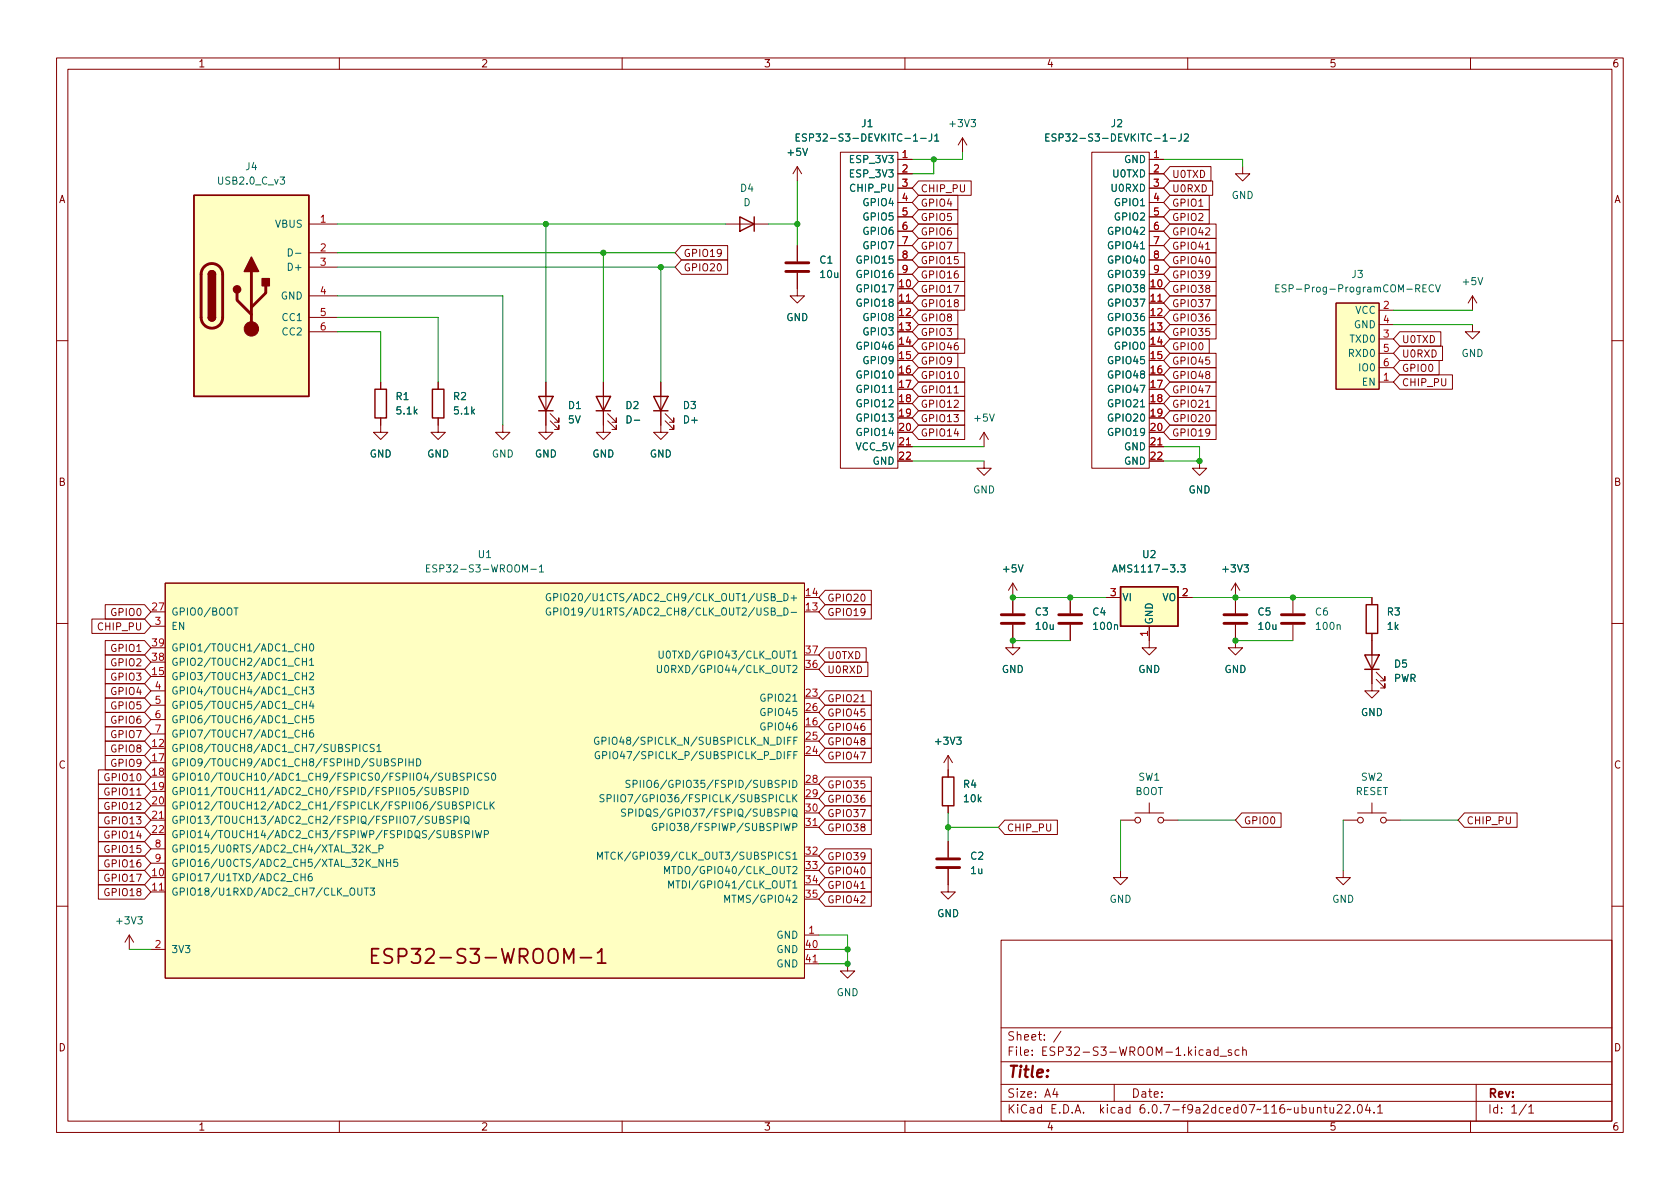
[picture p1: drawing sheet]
<svg xmlns="http://www.w3.org/2000/svg" width="297mm" height="210mm" viewBox="0 0 297 210" stroke-linecap="round" stroke-linejoin="round" font-family="sans-serif">
<g fill="none" stroke="#840000" stroke-width=".18">
<path d="M10 10.2h277v190.1h-277zM12 12.2h273v186.1h-273zM60 10.2v2M110 10.2v2M160 10.2v2M210 10.2v2M260 10.2v2M54.6 39.6h5.1M128.3 39.6h7.6M141 29.5v2.5M141 29.5l-.8 1.2M141 29.5l.7 1.2"/>
<path d="M148.6 26.9h10.1v55.9h-10.1zM158.7 28.2h2.6M158.7 30.7h2.6M158.7 33.3h2.6M158.7 35.8h2.6M158.7 38.3h2.6M162.4 32h9.3v2.5h-9.3l-1.1-1.2zM162.4 39.6h7v2.6h-7l-1.1-1.3zM162.4 34.5h7v2.6h-7l-1.1-1.3zM162.4 37.1h7v2.5h-7l-1.1-1.3zM170.2 24.4l-.8 1.2M170.2 24.4v2.5"/>
<path d="M170.2 24.4l.7 1.2M193 26.9h10.2v55.9h-10.2zM203.2 28.2h2.5M203.2 30.7h2.5M203.2 33.3h2.5M203.2 35.8h2.5M203.2 38.3h2.5M206.9 39.6h8.1v2.6h-8.1l-1.2-1.3zM206.9 34.5h6.9v2.6h-6.9l-1.2-1.3zM206.9 32h7.5v2.5h-7.5l-1.2-1.2zM206.9 37.1h6.9v2.5h-6.9l-1.2-1.3zM206.9 29.5h7.2v2.5h-7.2l-1.2-1.3z"/>
<path d="M219.7 29.5v1.2h1.3l-1.3 1.3-1.3-1.3h1.3M54.6 44.7h5.1M54.6 47.2h5.1M54.6 52.3h5.1M54.6 56.1h5.1M54.6 58.7h5.1M120.5 43.4h8.2v2.6h-8.2l-1.1-1.3zM120.5 46h8.2v2.5h-8.2l-1.1-1.3zM141 48.3v4h1.2l-1.2 1.3-1.3-1.3h1.3M141 43.4v2.8M158.7 53.6h2.6M158.7 40.9h2.6"/>
<path d="M158.7 43.4h2.6M158.7 46h2.6M158.7 48.5h2.6M162.4 42.2h7v2.5h-7l-1.1-1.3zM162.4 49.8h8.2v2.5h-8.2l-1.1-1.3zM162.4 47.2h8.2v2.6h-8.2l-1.1-1.3zM162.4 44.7h8.2v2.5h-8.2l-1.1-1.2zM162.4 59.9h8.2v2.6h-8.2l-1.1-1.3zM162.4 57.4h7v2.5h-7l-1.1-1.2zM162.4 54.9h7v2.5h-7l-1.1-1.3zM162.4 52.3h8.2v2.6h-8.2l-1.1-1.3zM203.2 53.6h2.5"/>
<path d="M203.2 40.9h2.5M203.2 43.4h2.5M203.2 46h2.5M203.2 48.5h2.5M206.9 44.7h8.1v2.5h-8.1l-1.2-1.2zM206.9 42.2h8.1v2.5h-8.1l-1.2-1.3zM206.9 54.9h8.1v2.5h-8.1l-1.2-1.3zM206.9 59.9h6.9v2.6h-6.9l-1.2-1.3zM206.9 49.8h8.1v2.5h-8.1l-1.2-1.3zM206.9 57.4h8.1v2.5h-8.1l-1.2-1.2zM206.9 52.3h8.1v2.6h-8.1l-1.2-1.3zM206.9 47.2h8.1v2.6h-8.1l-1.2-1.3z"/>
<path d="M213.2 44.1h.7M236.2 53.6h7.6v15.2h-7.6zM243.8 54.9h2.6M243.8 59.9h2.6M243.8 57.4h2.6M247.5 58.7h7.2v2.5h-7.2l-1.1-1.3zM260.3 57.4v1.3h1.3l-1.3 1.2-1.2-1.2h1.2M260.3 52.3l-.7 1.3M260.3 52.3v2.6M260.3 52.3l.8 1.3M10 60.2h2M67.3 73.9v2.5h1.3l-1.3 1.3-1.3-1.3h1.3"/>
<path d="M67.3 67.6v1.2M77.5 73.9v2.5h1.2l-1.2 1.3-1.3-1.3h1.3M77.5 67.6v1.2M88.9 75.2v1.2h1.3l-1.3 1.3-1.3-1.3h1.3M96.5 67.6v8.8h1.3l-1.3 1.3-1.3-1.3h1.3M97.3 74.4l1.5 1.5v-.7v.7h-.8M97.3 73.1l1.5 1.6v-.8v.8h-.8M106.7 67.6v8.8h1.2l-1.2 1.3-1.3-1.3h1.3M107.4 74.4l1.6 1.5v-.7v.7h-.8M107.4 73.1l1.6 1.6v-.8v.8h-.8M116.8 67.6v8.8h1.3l-1.3 1.3-1.2-1.3h1.2M117.6 74.4l1.5 1.5v-.7v.7h-.7"/>
<path d="M117.6 73.1l1.5 1.6v-.8v.8h-.7M158.7 79h2.6M162.4 72.6h8.2v2.6h-8.2l-1.1-1.3zM162.4 62.5h7v2.5h-7l-1.1-1.3zM162.4 65h8.2v2.6h-8.2l-1.1-1.3zM162.4 70.1h8.2v2.5h-8.2l-1.1-1.2zM162.4 67.6h8.2v2.5h-8.2l-1.1-1.3zM162.4 75.2h8.2v2.5h-8.2l-1.1-1.3zM168.7 69.5h.7M174 76.4l-.8 1.3M174 76.4v2.6M174 76.4l.8 1.3"/>
<path d="M203.2 79h2.5M206.9 62.5h8.1v2.5h-8.1l-1.2-1.3zM206.9 65h8.1v2.6h-8.1l-1.2-1.3zM206.9 67.6h8.1v2.5h-8.1l-1.2-1.3zM206.9 70.1h8.1v2.5h-8.1l-1.2-1.2zM206.9 72.6h8.1v2.6h-8.1l-1.2-1.3zM206.9 75.2h8.1v2.5h-8.1l-1.2-1.3zM213.2 72h.7M243.8 67.6h2.6M243.8 62.5h2.6M243.8 65h2.6M247.5 63.7h6.9v2.6h-6.9l-1.1-1.3z"/>
<path d="M247.5 66.3h9.3v2.5h-9.3l-1.1-1.2zM247.5 61.2h7.6v2.5h-7.6l-1.1-1.2zM285 60.2h2M174 81.5v1.3h1.3l-1.3 1.3-1.3-1.3h1.3M212.1 81.5v1.3h1.3l-1.3 1.3-1.3-1.3h1.3M10 110.2h2M16.2 109.5h9.4l1.1 1.2-1.1 1.3h-9.4zM18.6 113.3h7l1.1 1.2-1.1 1.3h-7zM18.6 106.9h7l1.1 1.3-1.1 1.3h-7zM18.6 115.8h7l1.1 1.3-1.1 1.3h-7zM18.6 118.4h7l1.1 1.2-1.1 1.3h-7zM26.7 110.7h2.5"/>
<path d="M29.2 103.1h113v69.9h-113zM145.9 104.4h8.2v2.5h-8.2l-1.1-1.2zM145.9 106.9h8.2v2.6h-8.2l-1.1-1.3zM145.9 114.5h7.2v2.6h-7.2l-1.1-1.3zM145.9 117.1h7.6v2.5h-7.6l-1.1-1.2zM179.1 110.5v4h1.2l-1.2 1.3-1.3-1.3h1.3M179.1 103.1l-.8 1.3M179.1 103.1v5.4M179.1 103.1l.7 1.3M189.2 105.7v2.8M189.2 110.5v2.8M195.6 105.7h2.5"/>
<path d="M203.2 110.7v3.8h1.3l-1.3 1.3-1.3-1.3h1.3M208.3 105.7h2.5M218.4 110.5v4h1.3l-1.3 1.3-1.2-1.3h1.2M218.4 103.1v5.4M218.4 103.1l-.7 1.3M218.4 103.1l.8 1.3M228.6 105.7v2.8M228.6 110.5v2.8M242.6 112v10.2h1.2l-1.2 1.2-1.3-1.2h1.3M242.6 105.7v1.2M243.3 118.9l1.6 1.5v-.8v.8h-.8M285 110.2h2"/>
<path d="M17.4 138.7h8.2l1.1 1.2-1.1 1.3h-8.2zM17.4 136.1h8.2l1.1 1.3-1.1 1.3h-8.2zM18.6 133.6h7l1.1 1.3-1.1 1.2h-7zM18.6 131.1h7l1.1 1.2-1.1 1.3h-7zM18.6 123.4h7l1.1 1.3-1.1 1.3h-7zM18.6 126h7l1.1 1.2-1.1 1.3h-7zM18.6 120.9h7l1.1 1.3-1.1 1.2h-7zM18.6 128.5h7l1.1 1.3-1.1 1.3h-7zM26.7 122.2h2.5M26.7 124.7h2.5M26.7 127.2h2.5M26.7 129.8h2.5"/>
<path d="M145.9 132.3h8.2v2.6h-8.2l-1.1-1.3zM145.9 129.8h8.2v2.5h-8.2l-1.1-1.2zM145.9 127.2h8.2v2.6h-8.2l-1.1-1.3zM145.9 124.7h8.2v2.5h-8.2l-1.1-1.2zM145.9 122.2h8.2v2.5h-8.2l-1.1-1.3zM145.9 139.9h8.2v2.6h-8.2l-1.1-1.3zM145.9 137.4h8.2v2.5h-8.2l-1.1-1.2zM152.2 124.1h.7M167.6 133.6v3.8M167.6 133.6l-.7 1.3M167.6 133.6l.8 1.3M243.3 120.1l1.6 1.6v-.8v.8h-.8"/>
<path d="M17.4 141.2h8.2l1.1 1.3-1.1 1.3h-8.2zM17.4 143.8h8.2l1.1 1.2-1.1 1.3h-8.2zM17.4 148.8h8.2l1.1 1.3-1.1 1.3h-8.2zM17.4 153.9h8.2l1.1 1.3-1.1 1.3h-8.2zM17.4 151.4h8.2l1.1 1.2-1.1 1.3h-8.2zM17.4 146.3h8.2l1.1 1.3-1.1 1.2h-8.2zM17.4 156.5h8.2l1.1 1.2-1.1 1.3h-8.2zM26.7 157.7h2.5M26.7 145h2.5M26.7 150.1h2.5M26.7 152.6h2.5M142.2 146.3h2.6"/>
<path d="M145.9 142.5h8.2v2.5h-8.2l-1.1-1.2zM145.9 150.1h8.2v2.5h-8.2l-1.1-1.2zM145.9 145h8.2v2.6h-8.2l-1.1-1.3zM145.9 152.6h8.2v2.6h-8.2l-1.1-1.3zM145.9 155.2h8.2v2.5h-8.2l-1.1-1.2zM145.9 157.7h8.2v2.6h-8.2l-1.1-1.3zM152.2 157.1h.7M167.6 153.7v4h1.3l-1.3 1.3-1.2-1.3h1.2M167.6 142.5v1.3M167.6 148.8v2.8M177.6 145h9.4v2.6h-9.4l-1.1-1.3zM198.1 153.9v1.3h1.3l-1.3 1.3-1.3-1.3h1.3"/>
<path d="M198.1 145h2.6M200.7 143.8h5M203.2 142v1.8M205.7 145h2.6M219.6 143.8h6.9v2.5h-6.9l-1.2-1.3zM237.5 153.9v1.3h1.3l-1.3 1.3-1.3-1.3h1.3M237.5 145h2.5M240 143.8h5.1M242.6 142v1.8M245.1 145h2.5M258.9 143.8h9.3v2.5h-9.3l-1.1-1.3zM10 160.2h2"/>
<path d="M22.9 165.3l-.8 1.3M22.9 165.3v2.6M22.9 165.3l.7 1.3M26.7 167.9h2.5M142.2 165.3h2.6M142.2 170.4h2.6M149.9 170.4v1.3h1.2l-1.2 1.3-1.3-1.3h1.3M177 166.3h108v32h-108zM285 160.2h2M60 198.3v2M110 198.3v2M160 198.3v2"/>
<path d="M177 194.8h108M177 191.8h108M177 187.8h108M177 181.8h108M186.5 192.5l-.4 1h1M186.9 193v1M187.6 182.4l-1.3 1.9M197 191.8v3M210 198.3v2M213.4 185.7h.5l.1 .9M214 186l-.5 .1a.29 .29 0 0 0-.2 .2 .29 .29 0 0 0 .2 .3h.5M215.4 185.7l-.5-.1-.3 .3v.4l.2 .3h.6"/>
<path d="M215.4 185.1v1.5M215.7 186.8h1.2M217.7 185.7l-.3-.1-.3 .2 .1 .3 .5 .1v.4h-.6M219.1 185.7l-.5-.1-.2 .3v.4l.1 .3h.6M219.7 185.8l.2-.2 .4 .1 .1 .9M219.7 185.1v1.5M232.9 196l.2-.2 .4 .1 .1 .9M232.9 195.8v1M234.1 195.8h.5M234.3 195.3v1.3l.3 .2M235.1 195.8l.1 1h.4l.2-.1M235.8 195.8v1"/>
<path d="M236.4 195.5l.6-.2 .2 .2 .1 .3-.9 1h.9M237.9 195.5l.5-.2 .2 .2 .1 .3-.9 1h.9M239.4 196.7v.1M240.2 195.4l.2-.1a.81 .81 0 0 1 .5 .7 .81 .81 0 0 1-.3 .8h-.1a.81 .81 0 0 1-.6-.6 .81 .81 0 0 1 .3-.8zM241.8 195.3l-.4 1h1M242.1 195.8v1M242.9 196.7v.1M243.6 195.8l.4-.5v1.5M243.6 196.8h.8M260 198.3v2M261 191.8v6.5M269.9 195.3l-1.3 1.9"/>
<path d="M270.3 195.8l.4-.5v1.5M270.3 196.8h.9"/>
<circle cx="201.2" cy="145" r=".51"/>
<circle cx="205.2" cy="145" r=".51"/>
<circle cx="240.5" cy="145" r=".51"/>
<circle cx="244.6" cy="145" r=".51"/>
</g>
<g fill="none" stroke="#840000" stroke-width=".25">
<path d="M34.3 34.5h20.3v35.6h-20.3zM130.8 38.3l2.5 1.3-2.5 1.3zM133.3 38.3v2.6M36.8 56.1a.64 .64 0 0 0 .7 .7 .64 .64 0 0 0 .6-.7M36.8 48.5a.64 .64 0 0 1 .7-.6 .64 .64 0 0 1 .6 .6M66.3 68.8h2v5.1h-2zM76.5 68.8h2v5.1h-2zM95.2 70.1h2.6l-1.3 2.5zM95.2 72.6h2.6M105.4 70.1h2.5l-1.2 2.5zM105.4 72.6h2.5M115.6 70.1h2.5l-1.3 2.5z"/>
<path d="M115.6 72.6h2.5M198.1 103.8h10.2v6.9h-10.2zM241.3 115.8h2.5l-1.2 2.6zM241.3 118.4h2.5M241.6 106.9h2v5.1h-2zM166.6 137.4h2.1v5.1h-2.1z"/>
</g>
<g fill="#ffffc2" stroke="#ffffc2" stroke-width=".18">
<path d="M29.2 103.1h113v69.9h-113z"/>
<path d="M34.3 34.5h20.3v35.6h-20.3z"/>
<path d="M236.2 53.6h7.6v15.2h-7.6z"/>
<path d="M198.1 103.8h10.2v6.9h-10.2z"/>
</g>
<path d="M65.7 169h.9M66.9 167.8h-1.2v2.5h1.2M102.6 169.3h2M105.7 168.5l.7-.7v2.5M105.7 170.3h1.4" fill="none" stroke="#840000" stroke-width=".32"/>
<g fill="none" stroke="#006464" stroke-width=".18">
<path d="M140.8 24.3h.4M141.4 23.7h-.6v1.3h.6M142.6 23.7h-.5l-.2 .1v.4l.6 .2 .1 .3-.3 .3-.4-.1M164.7 23.7v.9a.41 .41 0 0 1-.5 .4M165.3 24l.3-.3v1.3M165.3 25h.7M184.9 24.3h.4M185.5 23.7h-.6v1.3h.6M186.7 23.7h-.5l-.1 .1v.4l.5 .2 .1 .3-.2 .3-.5-.1M208.9 23.7v.9a.41 .41 0 0 1-.5 .4M209.4 23.8l.5-.1 .2 .3-.8 1h.8M51 44a.64 .64 0 0 1 .7 .6 .64 .64 0 0 1-.7 .7z"/>
<path d="M52.2 44.8h1M225.6 51h.4M226.2 50.4h-.6v1.2h.6M227.4 50.4h-.5l-.2 .1v.3l.6 .3 .1 .3-.3 .2h-.4M253.5 50.5a.6 .6 0 0 0-.9 .4 .6 .6 0 0 0 .6 .7l.3-.1M253.8 50.4l.4 1.2 .5-1.2M76 99.9h-.6v1.3h.6M208.8 99.9h.7l-.4 .5 .4 .1v.5l-.2 .2-.5-.2M41.4 107.5h.7M41.7 107.5v1.3M53.5 119.5h.7M53.5 116.4v1.3"/>
<path d="M53.5 117h.7M53.5 114.5h.7M54.2 113.9v1.2M54.2 116.4v1.3M54.2 118.9v1.3M54.7 119.1l.5-.2 .3 .4-.8 .9h.8M54.7 116.8l.4-.4v1.3M54.7 117.7h.8M54.9 114l.1-.1a.68 .68 0 0 1 .5 .6 .68 .68 0 0 1-.5 .6l-.1-.1-.2-.4zM75.4 100.5h.4M93.9 100.7h.9M95.4 100.2l.3-.3v1.3"/>
<path d="M95.4 101.2h.7M97.3 107.6a.59 .59 0 0 0-.7 .5 .59 .59 0 0 0 .7 .6l.1-.5h-.3M97.3 105a.59 .59 0 0 0-.7 .6 .59 .59 0 0 0 .7 .6l.1-.5h-.3M97.9 108.2l.6-.1 .1-.2v-.3l-.7-.1v1.3M97.9 105.6h.6l.1-.2v-.3l-.7-.1v1.2M99.2 105v1.2M99.2 107.5v1.3M99.9 107.6l.1-.1a.43 .43 0 0 1 .6 .4v.4a.42 .42 0 0 1-.5 .5 .42 .42 0 0 1-.4-.5v-.4zM99.9 105h.1a.43 .43 0 0 1 .6 .4v.4a.42 .42 0 0 1-.5 .5 .42 .42 0 0 1-.4-.5v-.4zM101.1 107.9l.3-.4v1.3M101.1 108.8h.7M116.2 117.7v1l.3 .2h.3l.2-.2v-1"/>
<path d="M116.5 115.1v1.1l.3 .2 .3-.1 .2-.1v-1.1M117.7 117.7h.1a.68 .68 0 0 1 .4 .6 .68 .68 0 0 1-.4 .6 .84 .84 0 0 1-.1-1.2zM118 115.2l.1-.1a.68 .68 0 0 1 .4 .7 .68 .68 0 0 1-.4 .6 .84 .84 0 0 1-.1-1.2zM196.7 101.2l.5-1.3 .4 1.3M196.8 100.8h.7M53.5 122.1h.7M53.5 124.6h.7M53.5 127.2h.7M53.5 129.7h.7M54.2 121.5v1.2M54.2 124v1.3M54.2 126.6v1.2"/>
<path d="M54.2 129.1v1.3M54.7 121.5h.8l-.5 .5 .4 .1v.5l-.2 .1-.5-.1M55 124l-.3 .9h.8M55.3 129.1l-.3 .1a.85 .85 0 0 0 0 1.2l.4-.2 .1-.4-.3-.2h-.2l-.3 .2M55.3 124.4v.9M55.4 126.6h-.6l-.1 .6 .2-.2 .4 .1 .2 .2-.1 .4-.2 .1-.5-.1M65 131.8a.6 .6 0 0 0-.9 .4 .6 .6 0 0 0 .6 .7l.3-.1M66.2 131.7l-.5-.1-.2 .2v.3l.5 .3 .2 .3-.3 .2-.5-.1M66.6 132l.4-.4v1.3M66.6 132.9h.8M70.5 134.8h.6l.1-.2-.1-.3-.6-.1v1.2M71.7 134.2v1.2"/>
<path d="M72.3 134.2v1.2M72.3 134.8h.8M73.1 134.2v1.2M73.7 134.2a.64 .64 0 0 1 .7 .6 .64 .64 0 0 1-.7 .6zM76.4 139.3v1l.2 .2h.4l.1-.2v-1M77.7 139.9l.6-.1 .1-.2-.1-.2-.6-.1v1.2h.5l.2-.1v-.3l-.3-.2M79.7 139.3h-.5l-.3 .2 .1 .3 .6 .2v.4l-.2 .1h-.5M80.2 139.9h.6l.1-.2v-.3l-.7-.1v1.2M81.5 139.3v1.2M82.1 136.8l-.5-.1-.2 .1v.4l.5 .2 .2 .3-.3 .3-.5-.1M82.1 139.3a.64 .64 0 0 1 .7 .6 .64 .64 0 0 1-.7 .6zM82.6 137.4l.6-.1 .1-.2v-.3l-.7-.1v1.3"/>
<path d="M83.9 136.7v1.3M85.2 136.8a.6 .6 0 0 0-.8 .5 .6 .6 0 0 0 .6 .7l.2-.1M86.4 136.8l-.5-.1-.1 .1v.4l.5 .2 .1 .3-.2 .3-.5-.1M87 136.8l.2-.1a.68 .68 0 0 1 .5 .6 .68 .68 0 0 1-.5 .7l-.2-.1-.1-.4zM105.8 130.4a.59 .59 0 0 0-.7 .6 .59 .59 0 0 0 .7 .6l.1-.5h-.3M106 133a.59 .59 0 0 0-.8 .5 .59 .59 0 0 0 .8 .6v-.5h-.2M106.4 131h.6l.2-.2-.1-.3-.7-.1v1.2M106.6 133.6l.6-.1 .1-.2-.1-.3-.6-.1v1.3M111.4 138h-.5l-.2 .1v.4l.6 .2 .1 .3-.2 .3-.5-.1M111.9 138.6h.6l.2-.2-.1-.3-.7-.1v1.3M113.2 138v1.3M113.8 138v1.3"/>
<path d="M53.2 154.5v1.3M53.2 155.1h.7M53.9 154.5v1.3M55.1 154.5l-.4 .1a.86 .86 0 0 0 0 1.2l.5-.2v-.4l-.2-.2h-.3l-.2 .2M63.3 157v1.1l.2 .2 .4-.1 .1-.1v-1.1M64.4 157h.7M64.8 149.4v1.3M64.8 157v1.3M65 150l.5 .7M65.4 157h.8l-.4 .5 .4 .1v.6l-.2 .1-.6-.1M65.5 149.4l-.7 .7M65.7 150.8h1"/>
<path d="M67 150.1l.6-.1 .1-.2v-.3l-.7-.1v1.3M67.7 152v1.2l-.7-1.2v1.2M68.3 152v1.2M68.3 152.6h.8M69.1 152v1.2M70.3 152h-.6l-.1 .6 .2-.2 .4 .1 .1 .2v.4l-.2 .1-.5-.1M76.4 144.3v1.1l.3 .2 .4-.1 .1-.1v-1.1M77.8 144.9h.5l.1-.2v-.2l-.6-.2v1.3h.5l.1-.1 .1-.3-.3-.3M79.7 144.4l-.5-.1-.2 .2v.3l.6 .3 .1 .3-.2 .2-.5-.1M80.3 145l.6-.1 .1-.1-.1-.3-.6-.2v1.3M81.5 144.3v1.3M81.8 146.9h-.5l-.2 .1v.4l.5 .2 .2 .3-.3 .2h-.5"/>
<path d="M81.9 141.9l-.4-.1-.2 .1v.4l.5 .2 .1 .3-.2 .3-.5-.1M82.1 144.5l.3-.2a.43 .43 0 0 1 .5 .5v.4a.42 .42 0 0 1-.4 .4 .42 .42 0 0 1-.4-.4zM82.3 145.3l.7 .4M82.3 147.5h.6l.1-.2v-.3l-.7-.1v1.2M82.5 142.5l.6-.1 .1-.2v-.3l-.7-.1v1.3M83.6 146.9v1.2M83.8 141.8v1.3M84.1 146.9l.3 1.2 .2-.9 .3 .9 .3-1.2M85.1 141.9a.6 .6 0 0 0-.8 .4 .6 .6 0 0 0 .6 .8l.2-.2M85.6 141.8v1.3h.6M85.6 147.5h.6l.2-.2-.1-.3-.7-.1v1.2M86.7 141.8v1.3"/>
<path d="M86.8 142.3l.6 .8M87.4 141.8l-.7 .7M105.6 152v-1.3l.5 .9 .4-.9v1.3M106.8 140.6l-.5-.1-.2 .1v.4l.6 .2 .1 .4-.2 .2-.5-.1M106.9 150.7h.7M107.3 150.7v1.3M107.3 141.2l.6-.1 .2-.2-.1-.3-.7-.1v1.3M108.6 140.5v1.3M108.8 150.8a.6 .6 0 0 0-.8 .4 .6 .6 0 0 0 .6 .8l.2-.2M109.2 140.5v1.3M110.6 143.1h-.5l-.2 .1v.3l.6 .3 .1 .3-.2 .2h-.5M111.2 143.7h.6l.1-.2-.1-.3-.6-.1v1.2"/>
<path d="M112.4 143.1v1.2M116.1 145.7a.59 .59 0 0 0-.8 .5 .59 .59 0 0 0 .8 .6v-.5h-.2M116.7 146.3l.6-.1 .1-.2-.1-.3-.6-.1v1.3M117.5 154.5v-1.3l.4 .9 .4-.9v1.3M118.2 157v-1.2l.5 .9 .4-.9v1.2M118.8 153.2h.7M119.5 155.8h.7M128.1 159.6v-1.3l.5 .9 .4-.9v1.3"/>
</g>
<g fill="none" stroke="#840000" stroke-width=".51">
<path d="M36.1 47.2a1.91 1.91 0 0 1 2.1-.5 1.91 1.91 0 0 1 1.2 1.8v7.6a1.91 1.91 0 0 1-1.9 1.9 1.91 1.91 0 0 1-1.9-1.9v-7.8l.1-.6zM41.9 51.8v1.3l2.5 2.5M44.4 48v10.2M47 50.5v1.3l-2.6 2.6M138.9 48h4.1M138.9 46.5h4.1M177 110.2h4.1M177 108.7h4.1M187.2 110.2h4.1M187.2 108.7h4.1M216.4 110.2h4.1M216.4 108.7h4.1"/>
<path d="M226.6 110.2h4M226.6 108.7h4M165.6 153.4h4.1M165.6 151.9h4.1"/>
</g>
<g fill="#840000" stroke="#840000" stroke-width=".25">
<path d="M36.8 56.1h1.3a.64 .64 0 0 1-.6 .7 .64 .64 0 0 1-.7-.7z"/>
<path d="M36.8 48.5h1.3v7.6h-1.3z"/>
<path d="M37 48.1a.64 .64 0 0 1 .7-.2 .64 .64 0 0 1 .4 .6h-1.3z"/>
<path d="M44.4 45.5l1.3 2.5h-2.5z"/>
<path d="M46.4 49.3h1.2v1.2h-1.2z"/>
<circle cx="41.9" cy="51.2" r=".63"/>
</g>
<circle cx="44.4" cy="58.2" r="1.27" fill="#840000" stroke="#840000" stroke-width=".18"/>
<g fill="none" stroke="#009600" stroke-width=".18">
<path d="M59.7 39.6h68.6M96.5 39.6v28M135.9 39.6h5.1M141 32v11.4M165.1 28.2v2.5h-3.8M170.2 26.9v1.3h-8.9M205.7 28.2h14v1.3M59.7 47.2h59.7M59.7 44.7h59.7M59.7 56.1h17.8v11.5M59.7 52.3h29.2v22.9M59.7 58.7h7.6v8.9"/>
<path d="M106.7 44.7v22.9M116.8 47.2v20.4M246.4 54.9h13.9M246.4 57.4h13.9M161.3 79h12.7M205.7 79h6.4v2.5h-6.4M161.3 81.5h12.7M179.1 105.7h16.5M179.1 113.3h10.1M210.8 105.7h31.8M218.4 113.3h10.2M167.6 146.3h8.9"/>
<path d="M167.6 143.8v5M198.1 145v8.9M208.3 145h10.1M237.5 145v8.9M247.6 145h10.2M22.9 167.9h3.8M144.8 167.9h5.1M144.8 165.3h5.1v5.1h-5.1"/>
</g>
<g fill="#009600" stroke="#009600" stroke-width=".18">
<circle cx="179.1" cy="105.7" r=".46"/>
<circle cx="165.1" cy="28.2" r=".46"/>
<circle cx="189.2" cy="105.7" r=".46"/>
<circle cx="218.4" cy="113.3" r=".46"/>
<circle cx="179.1" cy="113.3" r=".46"/>
<circle cx="149.9" cy="167.9" r=".46"/>
<circle cx="149.9" cy="170.4" r=".46"/>
<circle cx="167.6" cy="146.3" r=".46"/>
<circle cx="228.6" cy="105.7" r=".46"/>
<circle cx="218.4" cy="105.7" r=".46"/>
<circle cx="212.1" cy="81.5" r=".46"/>
<circle cx="106.7" cy="44.7" r=".46"/>
<circle cx="96.5" cy="39.6" r=".46"/>
<circle cx="141" cy="39.6" r=".46"/>
<circle cx="116.8" cy="47.2" r=".46"/>
</g>
<text font-size="3.5" fill="#840000" x="68.8" y="170.4">ESP32-S3-WROOM-1</text>
<text font-size="2.8" fill="#840000" x="178" y="190.6">Title:</text>
<g font-size="2.1" fill="#840000">
<text x="178" y="184">Sheet: /</text>
<text x="178" y="186.7">File: ESP32-S3-WROOM-1.kicad_sch</text>
<text x="178" y="196.9">KiCad E.D.A. kicad 6.0.7-f9a2dced07~116~ubuntu22.04.1</text>
<text x="178" y="194.1">Size: A4</text>
<text x="200" y="194.1">Date:</text>
<text x="263" y="194.1">Rev:</text>
<text x="263" y="196.9">Id: 1/1</text>
</g>
<g font-size="1.8" fill="#840000">
<text x="35" y="11.9">1</text>
<text x="85" y="11.9">2</text>
<text x="135" y="11.9">3</text>
<text x="185" y="11.9">4</text>
<text x="235" y="11.9">5</text>
<text x="285" y="11.9">6</text>
<text x="10.3" y="35.9">A</text>
<text x="162.7" y="34">CHIP_PU</text>
<text x="207.2" y="34">U0RXD</text>
<text x="207.2" y="31.5">U0TXD</text>
<text x="285.3" y="35.9">A</text>
<text x="162.7" y="41.6">GPIO6</text>
<text x="162.7" y="36.5">GPIO4</text>
<text x="162.7" y="39.1">GPIO5</text>
<text x="207.2" y="41.6">GPIO42</text>
<text x="207.2" y="36.5">GPIO1</text>
<text x="207.2" y="39.1">GPIO2</text>
<text x="120.8" y="45.4">GPIO19</text>
<text x="120.8" y="48">GPIO20</text>
<text x="162.7" y="44.2">GPIO7</text>
<text x="162.7" y="46.7">GPIO15</text>
<text x="207.2" y="46.7">GPIO40</text>
<text x="207.2" y="44.2">GPIO41</text>
<text x="162.7" y="51.8">GPIO17</text>
<text x="162.7" y="49.2">GPIO16</text>
<text x="207.2" y="51.8">GPIO38</text>
<text x="207.2" y="49.2">GPIO39</text>
<text x="162.7" y="59.4">GPIO3</text>
<text x="162.7" y="56.9">GPIO8</text>
<text x="162.7" y="54.3">GPIO18</text>
<text x="207.2" y="56.9">GPIO36</text>
<text x="207.2" y="59.4">GPIO35</text>
<text x="207.2" y="54.3">GPIO37</text>
<text x="162.7" y="61.9">GPIO46</text>
<text x="162.7" y="64.5">GPIO9</text>
<text x="207.2" y="61.9">GPIO0</text>
<text x="207.2" y="64.5">GPIO45</text>
<text x="247.8" y="60.7">U0TXD</text>
<text x="247.8" y="65.7">GPIO0</text>
<text x="247.8" y="63.2">U0RXD</text>
<text x="162.7" y="67">GPIO10</text>
<text x="162.7" y="69.6">GPIO11</text>
<text x="207.2" y="67">GPIO48</text>
<text x="207.2" y="69.6">GPIO47</text>
<text x="247.8" y="68.3">CHIP_PU</text>
<text x="162.7" y="74.6">GPIO13</text>
<text x="162.7" y="72.1">GPIO12</text>
<text x="162.7" y="77.2">GPIO14</text>
<text x="207.2" y="72.1">GPIO21</text>
<text x="207.2" y="74.6">GPIO20</text>
<text x="207.2" y="77.2">GPIO19</text>
<text x="10.3" y="85.9">B</text>
<text x="285.3" y="85.9">B</text>
<text x="146.2" y="106.4">GPIO20</text>
<text x="17.6" y="111.5">CHIP_PU</text>
<text x="19.8" y="108.9">GPIO0</text>
<text x="146.2" y="108.9">GPIO19</text>
<text x="19.8" y="115.3">GPIO1</text>
<text x="19.8" y="117.8">GPIO2</text>
<text x="146.2" y="116.5">U0TXD</text>
<text x="146.2" y="119.1">U0RXD</text>
<text x="19.8" y="125.4">GPIO5</text>
<text x="19.8" y="122.9">GPIO4</text>
<text x="19.8" y="120.4">GPIO3</text>
<text x="146.2" y="124.2">GPIO21</text>
<text x="19.8" y="128">GPIO6</text>
<text x="19.8" y="130.5">GPIO7</text>
<text x="146.2" y="131.8">GPIO48</text>
<text x="146.2" y="129.2">GPIO46</text>
<text x="146.2" y="126.7">GPIO45</text>
<text x="10.3" y="135.9">C</text>
<text x="19.8" y="135.6">GPIO9</text>
<text x="19.8" y="133.1">GPIO8</text>
<text x="146.2" y="134.3">GPIO47</text>
<text x="285.3" y="135.9">C</text>
<text x="18.9" y="143.2">GPIO12</text>
<text x="18.9" y="140.7">GPIO11</text>
<text x="18.9" y="138.1">GPIO10</text>
<text x="146.2" y="141.9">GPIO36</text>
<text x="146.2" y="139.4">GPIO35</text>
<text x="18.9" y="145.8">GPIO13</text>
<text x="18.9" y="148.3">GPIO14</text>
<text x="146.2" y="144.5">GPIO37</text>
<text x="146.2" y="147">GPIO38</text>
<text x="178" y="147">CHIP_PU</text>
<text x="219.9" y="145.8">GPIO0</text>
<text x="259.2" y="145.8">CHIP_PU</text>
<text x="18.9" y="150.8">GPIO15</text>
<text x="18.9" y="155.9">GPIO17</text>
<text x="18.9" y="153.4">GPIO16</text>
<text x="146.2" y="152.1">GPIO39</text>
<text x="146.2" y="154.6">GPIO40</text>
<text x="18.9" y="158.5">GPIO18</text>
<text x="146.2" y="157.2">GPIO41</text>
<text x="146.2" y="159.7">GPIO42</text>
<text x="10.3" y="185.9">D</text>
<text x="285.3" y="185.9">D</text>
<text x="35" y="199.9">1</text>
<text x="85" y="199.9">2</text>
<text x="135" y="199.9">3</text>
<text x="185" y="199.9">4</text>
<text x="235" y="199.9">5</text>
<text x="285" y="199.9">6</text>
</g>
<g font-size="1.8" fill="#006464">
<text x="152.4" y="22.5">J1</text>
<text x="168.1" y="22.5">+3V3</text>
<text x="196.5" y="22.5">J2</text>
<text x="139.4" y="27.6">+5V</text>
<text x="143" y="25">ESP32-S3-DEVKITC-1-J1</text>
<text x="150.6" y="28.8">ESP_3V3</text>
<text x="187.1" y="25">ESP32-S3-DEVKITC-1-J2</text>
<text x="198.8" y="28.8">GND</text>
<text x="38.7" y="32.6">USB2.0_C_v3</text>
<text x="43.5" y="30.1">J4</text>
<text x="130.9" y="33.9">D4</text>
<text x="150.6" y="31.4">ESP_3V3</text>
<text x="150.6" y="33.9">CHIP_PU</text>
<text x="196.7" y="33.9">U0RXD</text>
<text x="196.9" y="31.4">U0TXD</text>
<text x="217.7" y="35.2">GND</text>
<text x="48.7" y="40.3">VBUS</text>
<text x="131.4" y="36.4">D</text>
<text x="152.8" y="36.4">GPIO4</text>
<text x="152.8" y="39">GPIO5</text>
<text x="152.8" y="41.5">GPIO6</text>
<text x="196.3" y="41.5">GPIO42</text>
<text x="197.3" y="36.4">GPIO1</text>
<text x="197.3" y="39">GPIO2</text>
<text x="51.3" y="47.9">D+</text>
<text x="145" y="46.6">C1</text>
<text x="151.9" y="46.6">GPIO15</text>
<text x="152.8" y="44.1">GPIO7</text>
<text x="196.3" y="44.1">GPIO41</text>
<text x="196.3" y="46.6">GPIO40</text>
<text x="49.7" y="53">GND</text>
<text x="145.1" y="49.1">10u</text>
<text x="151.9" y="51.7">GPIO17</text>
<text x="151.9" y="49.1">GPIO16</text>
<text x="196.3" y="51.7">GPIO38</text>
<text x="196.3" y="49.1">GPIO39</text>
<text x="227.2" y="51.7">ESP-Prog-ProgramCOM-RECV</text>
<text x="239" y="49.1">J3</text>
<text x="258.8" y="50.4">+5V</text>
<text x="50.1" y="56.8">CC1</text>
<text x="50.1" y="59.3">CC2</text>
<text x="139" y="56.8">GND</text>
<text x="151.9" y="54.2">GPIO18</text>
<text x="152.8" y="56.8">GPIO8</text>
<text x="152.8" y="59.3">GPIO3</text>
<text x="196.3" y="54.2">GPIO37</text>
<text x="196.3" y="56.8">GPIO36</text>
<text x="196.3" y="59.3">GPIO35</text>
<text x="239.4" y="58">GND</text>
<text x="239.6" y="55.5">VCC</text>
<text x="151.9" y="61.8">GPIO46</text>
<text x="152.8" y="64.4">GPIO9</text>
<text x="196.3" y="64.4">GPIO45</text>
<text x="197.3" y="61.8">GPIO0</text>
<text x="238.6" y="63.1">RXD0</text>
<text x="238.8" y="60.6">TXD0</text>
<text x="240.5" y="65.7">IO0</text>
<text x="258.4" y="63.1">GND</text>
<text x="70" y="70.7">R1</text>
<text x="80.2" y="70.7">R2</text>
<text x="151.9" y="66.9">GPIO10</text>
<text x="151.9" y="69.5">GPIO11</text>
<text x="196.3" y="66.9">GPIO48</text>
<text x="196.3" y="69.5">GPIO47</text>
<text x="240.9" y="68.2">EN</text>
<text x="70.2" y="73.3">5.1k</text>
<text x="80.4" y="73.3">5.1k</text>
<text x="100.5" y="74.9">5V</text>
<text x="100.5" y="72.3">D1</text>
<text x="110.7" y="72.3">D2</text>
<text x="111.1" y="74.9">D-</text>
<text x="120.8" y="72.3">D3</text>
<text x="121" y="74.9">D+</text>
<text x="151.9" y="72">GPIO12</text>
<text x="151.9" y="74.5">GPIO13</text>
<text x="151.9" y="77.1">GPIO14</text>
<text x="172.4" y="74.5">+5V</text>
<text x="196.3" y="72">GPIO21</text>
<text x="196.3" y="74.5">GPIO20</text>
<text x="196.3" y="77.1">GPIO19</text>
<text x="65.3" y="80.9">GND</text>
<text x="75.5" y="80.9">GND</text>
<text x="86.9" y="80.9">GND</text>
<text x="94.6" y="80.9">GND</text>
<text x="104.7" y="80.9">GND</text>
<text x="114.9" y="80.9">GND</text>
<text x="151.4" y="79.6">VCC_5V</text>
<text x="154.3" y="82.2">GND</text>
<text x="198.8" y="79.6">GND</text>
<text x="198.8" y="82.2">GND</text>
<text x="172" y="87.2">GND</text>
<text x="210.1" y="87.2">GND</text>
<text x="76.9" y="101.2">ESP32-S3-WROOM-1</text>
<text x="84.6" y="98.7">U1</text>
<text x="177.5" y="101.2">+5V</text>
<text x="197.7" y="101.2">AMS1117-3.3</text>
<text x="202.1" y="98.7">U2</text>
<text x="216.4" y="101.2">+3V3</text>
<text x="101.4" y="106.3">GPIO20/U1CTS/ADC2_CH9/CLK_OUT1/USB_D+</text>
<text x="198.4" y="106.3">VI</text>
<text x="205.5" y="106.3">VO</text>
<text x="30.2" y="108.8">GPIO0/BOOT</text>
<text x="30.2" y="111.4">EN</text>
<text x="101.8" y="108.8">GPIO19/U1RTS/ADC2_CH8/CLK_OUT2/USB_D-</text>
<text x="183.1" y="108.8">C3</text>
<text x="183.2" y="111.4">10u</text>
<text x="193.2" y="108.8">C4</text>
<text x="193.5" y="111.4">100n</text>
<text x="203.8" y="110.5" transform="rotate(-90 203.8 110.5)">GND</text>
<text x="222.4" y="108.8">C5</text>
<text x="222.6" y="111.4">10u</text>
<text x="232.6" y="108.8">C6</text>
<text x="232.9" y="111.4">100n</text>
<text x="245.3" y="108.8">R3</text>
<text x="245.3" y="111.4">1k</text>
<text x="30.2" y="117.7">GPIO2/TOUCH2/ADC1_CH1</text>
<text x="30.2" y="115.2">GPIO1/TOUCH1/ADC1_CH0</text>
<text x="118.5" y="119">U0RXD/GPIO44/CLK_OUT2</text>
<text x="118.7" y="116.5">U0TXD/GPIO43/CLK_OUT1</text>
<text x="177.1" y="119">GND</text>
<text x="201.2" y="119">GND</text>
<text x="216.5" y="119">GND</text>
<text x="246.6" y="118">D5</text>
<text x="30.2" y="120.3">GPIO3/TOUCH3/ADC1_CH2</text>
<text x="30.2" y="122.8">GPIO4/TOUCH4/ADC1_CH3</text>
<text x="30.2" y="125.3">GPIO5/TOUCH5/ADC1_CH4</text>
<text x="134.8" y="124.1">GPIO21</text>
<text x="246.4" y="120.6">PWR</text>
<text x="30.2" y="127.9">GPIO6/TOUCH6/ADC1_CH5</text>
<text x="30.2" y="130.4">GPIO7/TOUCH7/ADC1_CH6</text>
<text x="107.7" y="131.7">GPIO48/SPICLK_N/SUBSPICLK_N_DIFF</text>
<text x="134.8" y="129.2">GPIO46</text>
<text x="134.8" y="126.6">GPIO45</text>
<text x="165.6" y="131.7">+3V3</text>
<text x="240.6" y="126.6">GND</text>
<text x="30.2" y="133">GPIO8/TOUCH8/ADC1_CH7/SUBSPICS1</text>
<text x="30.2" y="135.5">GPIO9/TOUCH9/ADC1_CH8/FSPIHD/SUBSPIHD</text>
<text x="107.9" y="134.2">GPIO47/SPICLK_P/SUBSPICLK_P_DIFF</text>
<text x="30.2" y="138">GPIO10/TOUCH10/ADC1_CH9/FSPICS0/FSPIIO4/SUBSPICS0</text>
<text x="30.2" y="140.6">GPIO11/TOUCH11/ADC2_CH0/FSPID/FSPIIO5/SUBSPID</text>
<text x="30.2" y="143.1">GPIO12/TOUCH12/ADC2_CH1/FSPICLK/FSPIIO6/SUBSPICLK</text>
<text x="109.9" y="141.9">SPIIO7/GPIO36/FSPICLK/SUBSPICLK</text>
<text x="114.6" y="139.3">SPIIO6/GPIO35/FSPID/SUBSPID</text>
<text x="170.4" y="139.3">R4</text>
<text x="170.5" y="141.9">10k</text>
<text x="200.6" y="140.6">BOOT</text>
<text x="201.3" y="138">SW1</text>
<text x="239.6" y="140.6">RESET</text>
<text x="240.7" y="138">SW2</text>
<text x="30.2" y="145.7">GPIO13/TOUCH13/ADC2_CH2/FSPIQ/FSPIIO7/SUBSPIQ</text>
<text x="30.2" y="148.2">GPIO14/TOUCH14/ADC2_CH3/FSPIWP/FSPIDQS/SUBSPIWP</text>
<text x="113.4" y="144.4">SPIDQS/GPIO37/FSPIQ/SUBSPIQ</text>
<text x="117.6" y="146.9">GPIO38/FSPIWP/SUBSPIWP</text>
<text x="30.2" y="155.8">GPIO17/U1TXD/ADC2_CH6</text>
<text x="30.2" y="150.7">GPIO15/U0RTS/ADC2_CH4/XTAL_32K_P</text>
<text x="30.2" y="153.3">GPIO16/U0CTS/ADC2_CH5/XTAL_32K_NH5</text>
<text x="108.9" y="152">MTCK/GPIO39/CLK_OUT3/SUBSPICS1</text>
<text x="119.3" y="154.6">MTDO/GPIO40/CLK_OUT2</text>
<text x="171.6" y="152">C2</text>
<text x="171.7" y="154.6">1u</text>
<text x="30.2" y="158.4">GPIO18/U1RXD/ADC2_CH7/CLK_OUT3</text>
<text x="120.2" y="157.1">MTDI/GPIO41/CLK_OUT1</text>
<text x="129.1" y="159.6">MTMS/GPIO42</text>
<text x="196.2" y="159.6">GND</text>
<text x="235.5" y="159.6">GND</text>
<text x="20.8" y="163.4">+3V3</text>
<text x="137.3" y="166">GND</text>
<text x="165.7" y="162.2">GND</text>
<text x="30.2" y="168.5">3V3</text>
<text x="137.3" y="168.5">GND</text>
<text x="137.3" y="171.1">GND</text>
<text x="147.9" y="176.1">GND</text>
</g>
<g font-size="1.8" fill="#a90000">
<text x="159.5" y="27.9">1</text>
<text x="204" y="27.9">1</text>
<text x="159.5" y="30.5">2</text>
<text x="159.5" y="33">3</text>
<text x="159.5" y="35.6">4</text>
<text x="204" y="30.5">2</text>
<text x="204" y="33">3</text>
<text x="204" y="35.6">4</text>
<text x="56.7" y="39.4">1</text>
<text x="159.5" y="38.1">5</text>
<text x="159.5" y="40.6">6</text>
<text x="204" y="38.1">5</text>
<text x="204" y="40.6">6</text>
<text x="56.7" y="44.4">2</text>
<text x="56.7" y="47">3</text>
<text x="159.5" y="43.2">7</text>
<text x="159.5" y="45.7">8</text>
<text x="204" y="43.2">7</text>
<text x="204" y="45.7">8</text>
<text x="56.7" y="52.1">4</text>
<text x="159" y="50.8">10</text>
<text x="159" y="53.3">11</text>
<text x="159.5" y="48.3">9</text>
<text x="203.5" y="50.8">10</text>
<text x="203.5" y="53.3">11</text>
<text x="204" y="48.3">9</text>
<text x="56.7" y="55.9">5</text>
<text x="56.7" y="58.4">6</text>
<text x="159" y="55.9">12</text>
<text x="159" y="58.4">13</text>
<text x="203.5" y="55.9">12</text>
<text x="203.5" y="58.4">13</text>
<text x="244.6" y="54.6">2</text>
<text x="244.6" y="59.7">3</text>
<text x="244.6" y="57.1">4</text>
<text x="159" y="61">14</text>
<text x="159" y="63.5">15</text>
<text x="203.5" y="61">14</text>
<text x="203.5" y="63.5">15</text>
<text x="244.6" y="62.2">5</text>
<text x="244.6" y="64.8">6</text>
<text x="159" y="66">16</text>
<text x="159" y="68.6">17</text>
<text x="159" y="71.1">18</text>
<text x="203.5" y="66">16</text>
<text x="203.5" y="68.6">17</text>
<text x="203.5" y="71.1">18</text>
<text x="244.6" y="67.3">1</text>
<text x="159" y="73.7">19</text>
<text x="159" y="76.2">20</text>
<text x="203.5" y="73.7">19</text>
<text x="203.5" y="76.2">20</text>
<text x="159" y="78.7">21</text>
<text x="159" y="81.3">22</text>
<text x="203.5" y="78.7">21</text>
<text x="203.5" y="81.3">22</text>
<text x="27" y="107.9">27</text>
<text x="142.5" y="107.9">13</text>
<text x="142.5" y="105.4">14</text>
<text x="196.4" y="105.4">3</text>
<text x="209.1" y="105.4">2</text>
<text x="27.4" y="110.5">3</text>
<text x="202.9" y="112.5" transform="rotate(-90 202.9 112.5)">1</text>
<text x="27" y="119.4">15</text>
<text x="27" y="116.8">38</text>
<text x="27" y="114.3">39</text>
<text x="142.5" y="118.1">36</text>
<text x="142.5" y="115.6">37</text>
<text x="27.4" y="121.9">4</text>
<text x="27.4" y="124.5">5</text>
<text x="142.5" y="123.2">23</text>
<text x="142.5" y="125.7">26</text>
<text x="27.4" y="127">6</text>
<text x="27.4" y="129.5">7</text>
<text x="142.5" y="128.3">16</text>
<text x="142.5" y="130.8">25</text>
<text x="27" y="132.1">12</text>
<text x="27" y="134.6">17</text>
<text x="27" y="137.2">18</text>
<text x="142.5" y="133.3">24</text>
<text x="27" y="139.7">19</text>
<text x="27" y="142.2">20</text>
<text x="142.5" y="138.4">28</text>
<text x="142.5" y="141">29</text>
<text x="142.5" y="143.5">30</text>
<text x="27" y="144.8">21</text>
<text x="27" y="147.3">22</text>
<text x="27.4" y="149.9">8</text>
<text x="142.5" y="146">31</text>
<text x="27" y="154.9">10</text>
<text x="27.4" y="152.4">9</text>
<text x="142.5" y="151.1">32</text>
<text x="142.5" y="153.7">33</text>
<text x="27" y="157.5">11</text>
<text x="142.5" y="156.2">34</text>
<text x="142.5" y="158.7">35</text>
<text x="27.4" y="167.6">2</text>
<text x="142.5" y="167.6">40</text>
<text x="143" y="165.1">1</text>
<text x="142.5" y="170.2">41</text>
</g>
</svg>
